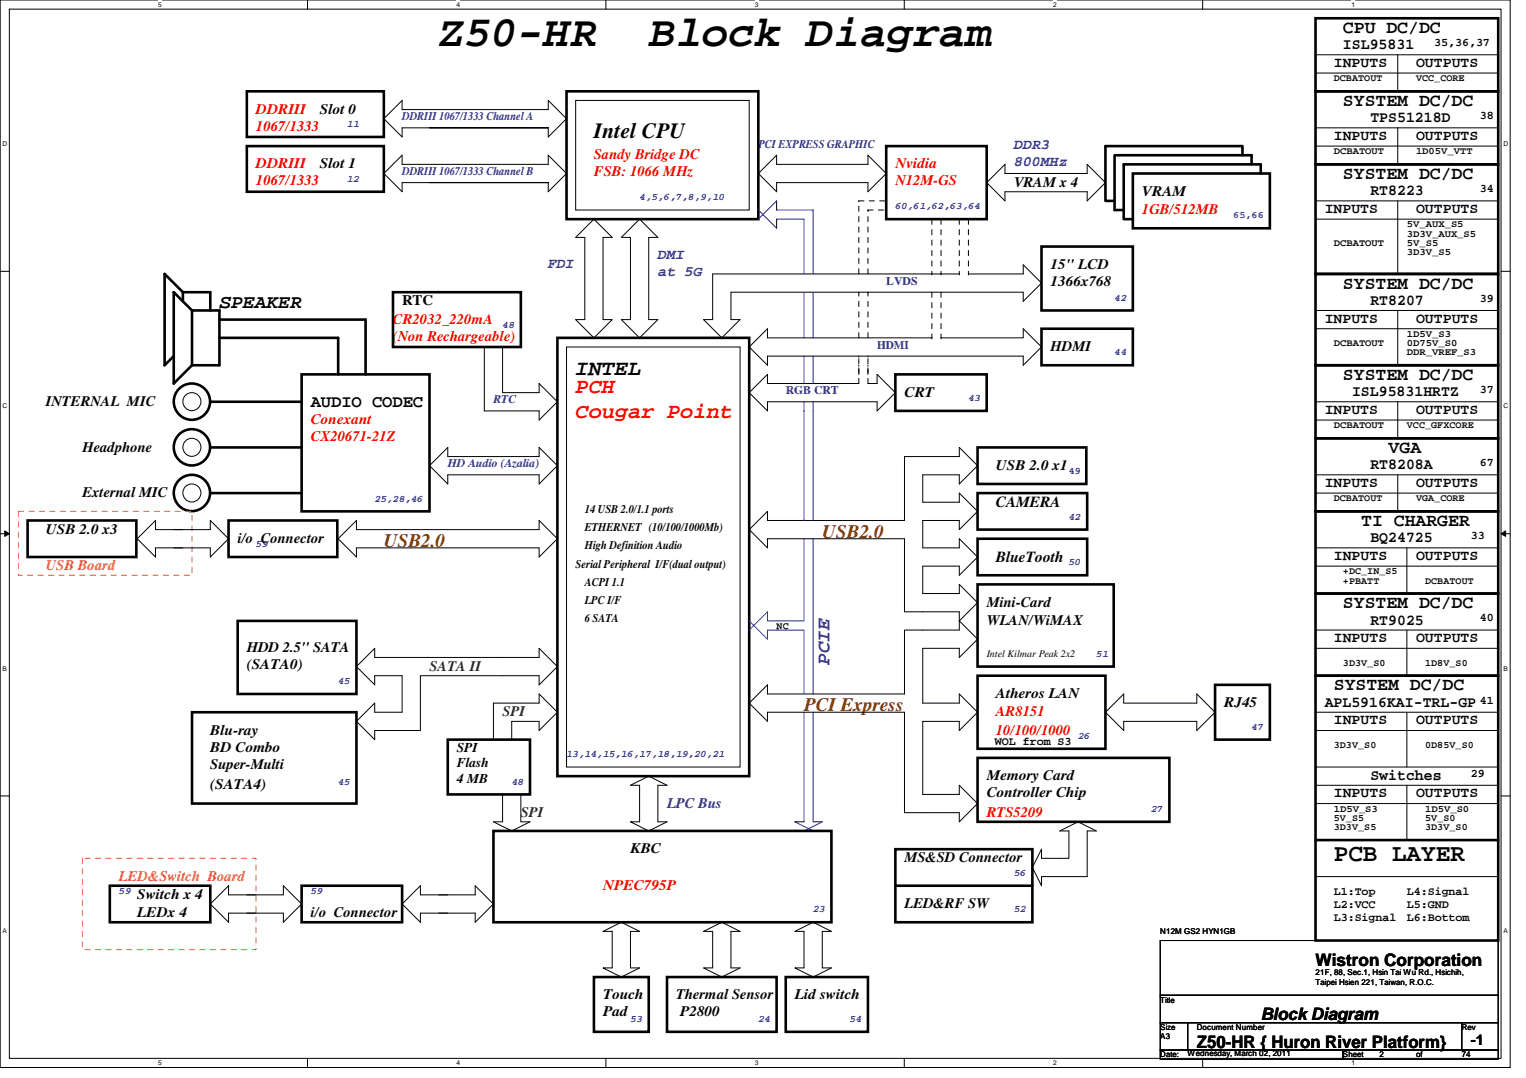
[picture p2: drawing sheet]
<svg xmlns="http://www.w3.org/2000/svg" width="297mm" height="210mm" viewBox="0 0 297 210" stroke-linecap="round" stroke-linejoin="round" font-family="sans-serif">
<path d="M0 0h294v207.9h-294zM1.8 1.8h290.4v204.3h-290.4z" fill="none" stroke="#000" stroke-width=".19"/>
<g fill="#fff">
<path d="M30.8 .2h.7v1.4h-.7z"/>
<path d="M30.8 206.2h.7v1.4h-.7z"/>
</g>
<path d="M59.9 0v1.8M59.9 206.1v1.8" fill="none" stroke="#000" stroke-width=".19"/>
<g fill="#fff">
<path d="M88.9 .2h.6v1.4h-.6z"/>
<path d="M88.9 206.2h.6v1.4h-.6z"/>
</g>
<path d="M117.9 0v1.8M117.9 206.1v1.8" fill="none" stroke="#000" stroke-width=".19"/>
<g fill="#fff">
<path d="M146.9 .2h.7v1.4h-.7z"/>
<path d="M146.9 206.2h.7v1.4h-.7z"/>
</g>
<path d="M176 0v1.8M176 206.1v1.8" fill="none" stroke="#000" stroke-width=".19"/>
<g fill="#fff">
<path d="M205 .2h.7v1.4h-.7z"/>
<path d="M205 206.2h.7v1.4h-.7z"/>
</g>
<path d="M234.1 0v1.8M234.1 206.1v1.8" fill="none" stroke="#000" stroke-width=".19"/>
<g fill="#fff">
<path d="M263.1 .2h.7v1.4h-.7z"/>
<path d="M263.1 206.2h.7v1.4h-.7z"/>
<path d="M.5 27.3h.9v1.4h-.9z"/>
<path d="M292.6 27.3h.9v1.4h-.9z"/>
<path d="M.5 78.4h.9v1.4h-.9z"/>
<path d="M292.6 78.4h.9v1.4h-.9z"/>
</g>
<path d="M0 52.8h1.8M292.2 52.8h1.8" fill="none" stroke="#000" stroke-width=".19"/>
<g fill="#fff">
<path d="M.5 129.5h.8v1.4h-.8z"/>
<path d="M292.6 129.5h.9v1.4h-.9z"/>
</g>
<path d="M0 103.9h1.8M.9 103.4l.9 .5-.9 .5zM292.2 103.9l.9-.5v1zM292.2 103.9h1.8" fill="none" stroke="#000" stroke-width=".19"/>
<path d="M.9 103.4l.9 .5-.9 .5zM292.2 103.9l.9-.5v1z" fill="#000"/>
<g fill="#fff">
<path d="M.5 180.5h.8v1.4h-.8z"/>
<path d="M292.6 180.5h.9v1.4h-.9z"/>
</g>
<g fill="none" stroke="#000" stroke-width=".19">
<path d="M112.1 19.6h33.7v21.3h-33.7zM256.1 10.7h35.5M256.1 14.2h35.5M272.1 10.7v7.1M83.6 35.6h23.1h-28.4v1.7l-3.6-3.5 3.6-3.6v1.8h28.4v-1.8l3.6 3.6-3.6 3.5v-1.7M83.6 24.9h23.1h-28.4v1.8l-3.6-3.6 3.6-3.5v1.7h28.4v-1.7l3.6 3.5-3.6 3.6v-1.8M97.8 35.6h.1M147.6 33.8l3.6-3.6v1.8h17.7v-1.8l3.6 3.6-3.6 3.5v-1.7h-17.7v1.7zM151.2 39.1v1.8M195.6 32v1.8h16v-1.8l3.6 3.6-3.6 3.5v-1.8h-16v1.8l-3.5-3.5zM256.1 39.1h35.5M256.1 28.4h35.5"/>
<path d="M256.1 24.9h35.5M272.1 39.1v14.2M272.1 24.9v7.1M110.3 40.9h.1M112.1 46.2l3.5-3.5 3.6 3.5h-1.8v16h1.8l-3.6 3.6-3.5-3.6h1.7v-16zM120.9 46.2l3.6-3.5 3.6 3.5h-1.8v16h1.8l-3.6 3.6-3.6-3.6h1.8v-16zM151.2 42.7v1.7M186.7 53.3h-48v8.9h-1.8l3.6 3.6 3.6-3.6h-1.8v-5.3h56.9v1.8l3.5-3.6-3.5-3.5v1.7h-10.7M256.1 42.7h35.5M94.3 67.6v12.4h10.6v1.8l3.6-3.6-3.6-3.5v1.8h-7.1v-8.9M110.3 67.6h33.8v81.8h-33.8zM167.2 74.7h-17.8v-1.8l-3.6 3.6 3.6 3.5v-1.8h21.3v1.8l3.6-3.5-3.6-3.6v1.8h-1.8"/>
<path d="M181.4 65.8h-32v-1.8l-3.6 3.6 3.6 3.5v-1.8h49.8v1.8l3.5-3.5-3.5-3.6v1.8h-16M256.1 64h35.5M256.1 60.5h35.5M256.1 78.2h35.5M272.1 78.2v7.1M272.1 60.5v10.6M83.6 90.7l3.6-3.6v1.8h17.7v-1.8l3.6 3.6-3.6 3.5v-1.7h-17.7v1.7zM256.1 92.5h35.5M256.1 96h35.5M256.1 81.8h35.5M272.1 92.5v7.1M33.8 103.1h7.1v-1.8l3.6 3.6-3.6 3.6v-1.8h-7.1"/>
<path d="M35.6 103.1h-5.3v-1.8l-3.6 3.6 3.6 3.6v-1.8h5.3M65.8 104.9l3.6-3.6v1.8h35.5v-1.8l3.6 3.6-3.6 3.6v-1.8h-35.5v1.8zM145.8 103.1l3.6-3.5v1.7h26.7v-12.4h10.6v-1.8l3.6 3.6-3.6 3.5v-1.7h-7.1v5.3h7.1v-1.8l3.6 3.6-3.6 3.5v-1.8h-7.1v5.4h7.1v-1.8l3.6 3.6-3.6 3.5v-1.8h-7.1v5.4h7.1v-1.8l3.6 3.5-3.6 3.6v-1.8h-10.6v-14.2h-26.7v1.8zM256.1 106.7h35.5M256.1 110.2h35.5M273.9 106.7v8.9M69.4 129.8l3.5-3.6v1.8h24.9h7.1v-1.8l3.6 3.6-3.6 3.5v-1.7h-23.1v10.6h-8.9v1.8l-3.5-3.5 3.5-3.6v1.8h5.4v-7.1h-5.4v1.7zM149.4 133.3v1.8h26.7v-12.4h10.6v-1.8l3.6 3.6-3.6 3.5v-1.8h-7.1v10.7h7.1v-1.8l3.6 3.6-3.6 3.5v-1.7h-7.1v14.2h7.1v-1.8l3.6 3.6-3.6 3.5v-1.8h-10.6v-19.5h-26.7v1.8l-3.6-3.6zM215.2 138.7l3.5-3.6v1.8h14.3v-1.8l3.5 3.6-3.5 3.5v-1.7h-14.3v1.7zM256.1 122.7h35.5M256.1 126.2h35.5M256.1 138.7h35.5"/>
<path d="M273.9 122.7v8.9M273.9 138.7v10.7M0 155h1.8M96.1 144v-7.1h8.8v-1.8l3.6 3.6-3.6 3.5v-1.7h-5.3v3.5M97.8 154.7v5.3h-1.7l3.5 1.8 3.6-1.8h-1.8v-5.3M122.7 152.9l3.6-1.8 3.5 1.8h-1.7v7.1h1.7l-3.5 1.8-3.6-1.8h1.8v-7.1zM256.1 142.2h35.5M256.1 152.9h35.5M256.1 156.5h35.5M256.1 149.4h35.5M273.9 152.9v10.7M292.2 155h1.8"/>
<path d="M48 174.2h7.2v-1.7l3.5 3.5-3.5 3.6v-1.8h-7.2M49.8 174.2h-5.3v-1.7l-3.6 3.5 3.6 3.6v-1.8h5.3M85.4 174.2h7.1v-1.7l3.6 3.5-3.6 3.6v-1.8h-7.1M87.2 174.2h-5.4v-1.7l-3.5 3.5 3.5 3.6v-1.8h5.4M154.7 160h1.8M158.3 160h1.8M202.7 165.4v1.7h5.4v-5.3h-1.8l3.5-1.8 3.6 1.8h-1.8v8.9h-8.9v1.8l-1.7-3.6zM256.1 170.7h35.5M117.4 181.4l3.5-1.8 3.6 1.8h-1.8v7.1h1.8l-3.6 1.7-3.5-1.7h1.8v-7.1zM136.9 181.4l3.6-1.8 3.6 1.8h-1.8v7.1h1.8l-3.6 1.7-3.6-1.7h1.8v-7.1zM154.7 181.4l3.6-1.8 3.5 1.8h-1.7v7.1h1.7l-3.5 1.7-3.6-1.7h1.8v-7.1zM225.8 183.1h65.8v10.7h-65.8z"/>
<path d="M225.8 193.8h65.8v5.3h-65.8zM225.8 199.1h5.4v5.4h-5.4zM231.2 199.1h53.3v5.4h-53.3zM284.5 199.1h7.1v5.4h-7.1zM225.8 204.5h35.6v1.7h-35.6zM261.4 204.5h30.2v1.7h-30.2z"/>
<circle cx="37.3" cy="78.2" r="1.76"/>
<circle cx="37.3" cy="96" r="1.76"/>
<circle cx="37.3" cy="87.1" r="1.76"/>
</g>
<g fill="none" stroke="#000" stroke-width=".51">
<path d="M48 17.8h26.7v8.9h-26.7zM110.3 17.8h37.3v24.9h-37.3zM256.1 17.8h35.5v14.2h-35.5zM256.1 3.6h35.5v14.2h-35.5zM48 28.4h26.7v8.9h-26.7zM172.5 28.4h19.6v14.3h-19.6zM220.5 33.8h26.7v10.6h-26.7zM241.8 30.2v-1.8h-26.6v10.7h1.8M243.6 32v-1.8h-26.6v10.7h1.7M245.4 33.8v-1.8h-26.7v10.7h1.8M256.1 32h35.5v21.3h-35.5zM35.6 56.9l-3.6-3.6v17.8l1.8-1.8"/>
<path d="M35.6 56.9h5.3v3.6M35.6 56.9v1.8M76.5 56.9h24.9v10.7h-24.9zM202.7 48h17.8v12.5h-17.8zM256.1 53.3h35.5v17.8h-35.5zM37.4 60.5l-3.6-3.6v17.8l3.6-3.6M37.4 60.5v10.6M37.4 60.5h5.3v10.6h-5.3M40.9 78.2h17.8M42.7 62.2h28.5v10.7M42.7 65.8h23.1v7.1M58.7 72.9h24.9v26.7h-24.9z"/>
<path d="M108.5 65.8h37.3v85.3h-37.3zM174.3 72.9h17.8v7.1h-17.8zM202.7 64h17.8v7.1h-17.8zM256.1 71.1h35.5v14.2h-35.5zM40.9 96h17.8M40.9 87.1h17.8M190.3 87.1h21.2v7.1h-21.2zM190.3 96h21.3v7.1h-21.3zM256.1 85.3h35.5v14.3h-35.5zM256.1 99.6h35.5v16h-35.5zM5.4 101.3h21.1v7.2h-21.1zM44.5 101.3h21.2v7.2h-21.2z"/>
<path d="M190.3 113.8h26.5v16h-26.5zM190.3 104.9h21.3v7.1h-21.3zM256.1 115.6h35.5v16h-35.5zM37.4 138.7h32v17.8h-32zM46.3 120.9h23.1v14.2h-23.1zM190.3 131.6h24.9v14.2h-24.9zM236.5 133.3h10.7v10.7h-10.7zM256.1 131.6h35.5v51.5h-35.5zM87.2 144h16v10.7h-16zM190.3 147.6h37.3v12.4h-37.3zM21.4 172.5h19.5v7.1h-19.5zM58.7 172.5h19.6v7.1h-19.6z"/>
<path d="M96.1 161.8h65.7v17.8h-65.7zM174.3 172.5h26.7M174.3 165.4h26.7v14.2h-26.7zM256.1 163.6h35.5M115.6 190.2h10.7v10.7h-10.7zM129.8 190.2h21.4v10.7h-21.4zM152.9 190.2h16v10.7h-16z"/>
<circle cx="37.4" cy="78.2" r="3.5"/>
<circle cx="37.4" cy="96" r="3.5"/>
<circle cx="37.4" cy="87.1" r="3.5"/>
</g>
<g fill="none" stroke="#000" stroke-width=".19" stroke-dasharray="1 1 1 1 1 1 1 1">
<path d="M167.2 39.1h.1M167.2 39.1h5.3M172.5 39.1h.1M167.2 56.9h.1M167.2 53.3v-14.2M168.9 56.9h.1M168.9 53.3v-12.4M168.9 40.9h.1M168.9 40.9h3.6M172.5 40.9h.1M181.4 42.7v10.6M181.4 53.3h.1"/>
<path d="M181.4 56.9v8.9M183.2 42.7v10.6M183.2 53.3h.1M183.2 56.9v8.9M186.7 42.7v10.6M186.7 53.3h.1M188.5 42.7v10.6M188.5 53.3h.1M167.2 74.7v-3.6M167.2 71.1h.1M167.2 72.9v-3.6M167.2 69.3h.1"/>
<path d="M167.2 65.8v-8.9M168.9 74.7v-3.6M168.9 71.1h.1M168.9 72.9v-3.6M168.9 69.3h.1M168.9 65.8v-8.9M181.4 65.8h.1M183.2 65.8h.1"/>
</g>
<g fill="none" stroke="#00f" stroke-width=".19">
<path d="M151.2 39.1l-3.6 3.6M147.6 40.9l3.6 3.5M151.2 42.7h5.3v10.6M151.2 40.9h7.1v12.4M156.5 56.9v8.9M158.3 56.9v8.9M156.5 78.2v23.1M156.5 69.3v5.4M158.3 78.2v23.1M158.3 69.3v5.4M156.5 104.9v16h-7.1v-1.8l-3.6 3.6M158.3 104.9v30.2"/>
<path d="M145.8 120.9l3.6 3.6v-1.8h7.1v12.4M156.5 138.7v21.3M158.3 138.7v21.3M154.7 160l3.6 1.8M160.1 160l-3.6 1.8"/>
</g>
<path d="M3.6 99.6h33.8v12.4h-33.8zM16 167.1h33.8v17.8h-33.8z" fill="none" stroke="#ff8000" stroke-width=".19" stroke-dasharray="1 1 1 1 1 1 1 1"/>
<g font-size="8.5">
<text x="85.4" y="9">Z50-HR</text>
<text x="126.4" y="9">Block Diagram</text>
</g>
<text font-size="4.8" x="259.6" y="167.6">PCB LAYER</text>
<g font-size="4.2">
<text x="115.6" y="26.9">Intel CPU</text>
<text x="112.1" y="72.9">INTEL</text>
</g>
<g font-size="4.2" fill="#f00">
<text x="112.1" y="76.5">PCH</text>
<text x="112.1" y="81.4">Cougar Point</text>
</g>
<text font-size="3.7" x="42.7" y="60">SPEAKER</text>
<g font-size="3.7" fill="#804000">
<text x="74.7" y="106.5">USB2.0</text>
<text x="160.1" y="104.7">USB2.0</text>
<text x="156.5" y="138.5">PCI Express</text>
</g>
<text font-size="3.7" fill="#00f" x="161.5" y="129.5" transform="rotate(-90 161.5 129.5)">PCIE</text>
<g font-size="3.5">
<text x="261.4" y="6.4">CPU DC/DC</text>
<text x="261.4" y="20.6">SYSTEM DC/DC</text>
<text x="261.4" y="34.8">SYSTEM DC/DC</text>
<text x="261.4" y="56.2">SYSTEM DC/DC</text>
<text x="261.4" y="74">SYSTEM DC/DC</text>
<text x="270.3" y="88.2">VGA</text>
<text x="265" y="102.4">TI CHARGER</text>
<text x="261.4" y="118.4">SYSTEM DC/DC</text>
<text x="259.6" y="134.4">SYSTEM DC/DC</text>
</g>
<g font-size="3.3">
<text x="60.5" y="79.2">AUDIO CODEC</text>
<text x="256.1" y="188">Wistron Corporation</text>
<text x="245.4" y="198.6">Block Diagram</text>
<text x="233" y="204">Z50-HR { Huron River Platform}</text>
</g>
<g font-size="3">
<text x="261.4" y="9.6">ISL95831</text>
<text x="266.7" y="23.8">TPS51218D</text>
<text x="266.7" y="38.1">RT8223</text>
<text x="266.7" y="59.4">RT8207</text>
<text x="263.2" y="77.2">ISL95831HRTZ</text>
<text x="266.7" y="91.4">RT8208A</text>
<text x="193.8" y="98.7">CAMERA</text>
<text x="266.7" y="105.6">BQ24725</text>
<text x="193.8" y="109.4">BlueTooth</text>
<text x="266.7" y="121.6">RT9025</text>
<text x="257.8" y="137.6">APL5916KAI-TRL-GP</text>
<text x="266.7" y="151.8">Switches</text>
</g>
<g font-size="2.8">
<text x="259.6" y="13">INPUTS</text>
<text x="275.6" y="13">OUTPUTS</text>
<text x="62.3" y="22.1">Slot 0</text>
<text x="259.6" y="27.3">INPUTS</text>
<text x="275.6" y="27.3">OUTPUTS</text>
<text x="62.3" y="32.8">Slot 1</text>
<text x="197.4" y="36.4">VRAM x 4</text>
<text x="222.3" y="38.1">VRAM</text>
<text x="257.8" y="41.5">INPUTS</text>
<text x="275.6" y="41.5">OUTPUTS</text>
<text x="204.5" y="52.4">15&quot; LCD</text>
<text x="78.3" y="59.5">RTC</text>
<text x="204.5" y="55.7">1366x768</text>
<text x="257.8" y="62.8">INPUTS</text>
<text x="275.6" y="62.8">OUTPUTS</text>
<text x="204.5" y="68.4">HDMI</text>
<text x="176.1" y="77.3">CRT</text>
<text x="8.9" y="79">INTERNAL MIC</text>
<text x="257.8" y="80.6">INPUTS</text>
<text x="275.6" y="80.6">OUTPUTS</text>
<text x="16" y="87.9">Headphone</text>
<text x="193.8" y="91.5">USB 2.0 x1</text>
<text x="257.8" y="94.8">INPUTS</text>
<text x="275.6" y="94.8">OUTPUTS</text>
<text x="16" y="96.8">External MIC</text>
<text x="8.9" y="103.9">USB 2.0 x3</text>
<text x="46.3" y="105.7">i/o Connector</text>
<text x="259.6" y="109.1">INPUTS</text>
<text x="275.6" y="109.1">OUTPUTS</text>
<text x="192.1" y="118.2">Mini-Card</text>
<text x="192.1" y="121.7">WLAN/WiMAX</text>
<text x="259.6" y="125.1">INPUTS</text>
<text x="275.6" y="125.1">OUTPUTS</text>
<text x="48" y="127">HDD 2.5'' SATA</text>
<text x="48" y="130.3">(SATA0)</text>
<text x="193.8" y="135.9">Atheros LAN</text>
<text x="238.3" y="137.7">RJ45</text>
<text x="40.9" y="143">Blu-ray</text>
<text x="259.6" y="141.1">INPUTS</text>
<text x="275.6" y="141.1">OUTPUTS</text>
<text x="40.9" y="146.3">BD Combo</text>
<text x="40.9" y="149.6">Super-Multi</text>
<text x="40.9" y="153.7">(SATA4)</text>
<text x="192.1" y="151.9">Memory Card</text>
<text x="192.1" y="155.2">Controller Chip</text>
<text x="259.6" y="155.3">INPUTS</text>
<text x="275.6" y="155.3">OUTPUTS</text>
<text x="122.7" y="166.2">KBC</text>
<text x="176.1" y="167.9">MS&amp;SD Connector</text>
<text x="26.7" y="175">Switch x 4</text>
<text x="26.7" y="178.6">LEDx 4</text>
<text x="60.5" y="178.6">i/o Connector</text>
<text x="176.1" y="176.8">LED&amp;RF SW</text>
<text x="117.4" y="194.6">Touch</text>
<text x="117.4" y="197.9">Pad</text>
<text x="131.6" y="194.6">Thermal Sensor</text>
<text x="132.4" y="197.9">P2800</text>
<text x="154.7" y="194.6">Lid switch</text>
<text x="286.3" y="203.5">-1</text>
</g>
<g font-size="2.8" fill="#f00">
<text x="49.8" y="22.1">DDRIII</text>
<text x="49.8" y="25.4">1067/1333</text>
<text x="49.8" y="32.8">DDRIII</text>
<text x="115.6" y="31">Sandy Bridge DC</text>
<text x="115.6" y="34.3">FSB: 1066 MHz</text>
<text x="174.3" y="32.8">Nvidia</text>
<text x="49.8" y="36.1">1067/1333</text>
<text x="174.3" y="36.1">N12M-GS</text>
<text x="222.3" y="41.7">1GB/512MB</text>
<text x="76.5" y="63">CR2032_220mA</text>
<text x="76.5" y="66.3">(Non Rechargeable)</text>
<text x="60.5" y="82.6">Conexant</text>
<text x="60.5" y="85.9">CX20671-21Z</text>
<text x="193.8" y="139.5">AR8151</text>
<text x="193.8" y="143">10/100/1000</text>
<text x="192.1" y="159">RTS5209</text>
<text x="117.4" y="173.3">NPEC795P</text>
</g>
<g font-size="2.8" fill="#00f">
<text x="197.4" y="29.1">DDR3</text>
<text x="197.4" y="32.3">800MHz</text>
<text x="106.7" y="52.2">FDI</text>
<text x="128.1" y="50.4">DMI</text>
<text x="128.1" y="53.7">at 5G</text>
<text x="129.8" y="157.3">LPC Bus</text>
</g>
<g font-size="2.8" fill="#ff8000">
<text x="8.9" y="111">USB Board</text>
<text x="23.2" y="171.5">LED&amp;Switch Board</text>
</g>
<g font-size="2.8" fill="#008000">
<text x="83.6" y="130.6">SATA II</text>
<text x="97.8" y="139.5">SPI</text>
<text x="101.4" y="159">SPI</text>
</g>
<g font-size="2.6">
<text x="88.9" y="146.4">SPI</text>
<text x="88.9" y="149.4">Flash</text>
<text x="88.9" y="152.5">4 MB</text>
</g>
<g font-size="2.3">
<text x="279.2" y="9">35,36,37</text>
<text x="288.1" y="23.2">38</text>
<text x="288.1" y="37.4">34</text>
<text x="288.1" y="58.8">39</text>
<text x="288.1" y="76.5">37</text>
<text x="288.1" y="90.8">67</text>
<text x="113.8" y="99.9">14 USB 2.0/1.1 ports</text>
<text x="113.8" y="103.4">ETHERNET (10/100/1000Mb)</text>
<text x="113.8" y="107">High Definition Audio</text>
<text x="286.3" y="105">33</text>
<text x="112.1" y="110.5">Serial Peripheral I/F(dual output)</text>
<text x="113.8" y="114.1">ACPI 1.1</text>
<text x="113.8" y="117.6">LPC I/F</text>
<text x="113.8" y="121.2">6 SATA</text>
<text x="288.1" y="121">40</text>
<text x="288.1" y="137">41</text>
<text x="193.7" y="145">WOL from S3</text>
<text x="286.3" y="151.2">29</text>
<text x="259.6" y="174.3">L1:Top</text>
<text x="259.6" y="176.9">L2:VCC</text>
<text x="259.6" y="179.4">L3:Signal</text>
<text x="273.9" y="174.3">L4:Signal</text>
<text x="273.9" y="176.9">L5:GND</text>
<text x="273.9" y="179.4">L6:Bottom</text>
</g>
<g font-size="2.3" fill="#00f">
<text x="78.3" y="23.4">DDRIII 1067/1333 Channel A</text>
<text x="147.6" y="28.7">PCI EXPRESS GRAPHIC</text>
<text x="78.3" y="34.1">DDRIII 1067/1333 Channel B</text>
<text x="172.5" y="55.5">LVDS</text>
<text x="170.7" y="67.9">HDMI</text>
<text x="152.9" y="76.8">RGB CRT</text>
<text x="96.1" y="78.5">RTC</text>
<text x="87.2" y="91">HD Audio (Azalia)</text>
</g>
<g font-size="1.9">
<text x="259.6" y="15.8">DCBATOUT</text>
<text x="275.6" y="15.8">VCC_CORE</text>
<text x="259.6" y="30.1">DCBATOUT</text>
<text x="275.6" y="30.1">1D05V_VTT</text>
<text x="259.6" y="47.8">DCBATOUT</text>
<text x="273.8" y="47.8">5V_S5</text>
<text x="273.9" y="46.1">3D3V_AUX_S5</text>
<text x="273.9" y="44.3">5V_AUX_S5</text>
<text x="273.9" y="49.6">3D3V_S5</text>
<text x="273.9" y="65.6">1D5V_S3</text>
<text x="259.6" y="67.4">DCBATOUT</text>
<text x="273.9" y="67.4">0D75V_S0</text>
<text x="273.9" y="69.2">DDR_VREF_S3</text>
<text x="259.6" y="83.4">DCBATOUT</text>
<text x="273.9" y="83.4">VCC_GFXCORE</text>
<text x="259.6" y="97.6">DCBATOUT</text>
<text x="275.6" y="97.6">VGA_CORE</text>
<text x="261.4" y="111.8">+DC_IN_S5</text>
<text x="261.4" y="113.6">+PBATT</text>
<text x="277.4" y="113.6">DCBATOUT</text>
<text x="151.2" y="122.5">NC</text>
<text x="192.1" y="128">Intel Kilmar Peak 2x2</text>
<text x="261.4" y="129.6">3D3V_S0</text>
<text x="277.4" y="129.6">1D8V_S0</text>
<text x="259.6" y="145.6">3D3V_S0</text>
<text x="277.4" y="145.6">0D85V_S0</text>
<text x="259.6" y="161.6">3D3V_S5</text>
<text x="259.6" y="159.9">5V_S5</text>
<text x="259.6" y="158.1">1D5V_S3</text>
<text x="277.4" y="158.1">1D5V_S0</text>
<text x="277.4" y="161.6">3D3V_S0</text>
<text x="277.4" y="159.9">5V_S0</text>
</g>
<g font-size="1.9" fill="#00f">
<text x="67.6" y="24.8">11</text>
<text x="67.6" y="35.4">12</text>
<text x="124.5" y="39">4,5,6,7,8,9,10</text>
<text x="174.3" y="40.8">60,61,62,63,64</text>
<text x="240.1" y="42.5">65,66</text>
<text x="217" y="58.5">42</text>
<text x="97.8" y="63.9">48</text>
<text x="217" y="69.2">44</text>
<text x="188.5" y="78.1">43</text>
<text x="208.1" y="92.3">49</text>
<text x="72.9" y="97.7">25,28,46</text>
<text x="208.1" y="101.2">42</text>
<text x="49.8" y="106.6">59</text>
<text x="208.1" y="110.1">50</text>
<text x="213.4" y="127.9">51</text>
<text x="65.8" y="133.2">45</text>
<text x="209.8" y="143.9">26</text>
<text x="243.6" y="142.1">47</text>
<text x="110.3" y="147.4">13,14,15,16,17,18,19,20,21</text>
<text x="65.8" y="152.8">45</text>
<text x="99.6" y="152.8">48</text>
<text x="224.1" y="158.1">27</text>
<text x="197.4" y="170.6">56</text>
<text x="23.2" y="174.1">59</text>
<text x="60.5" y="174.1">59</text>
<text x="158.3" y="177.7">23</text>
<text x="197.4" y="177.7">52</text>
<text x="122.7" y="199">53</text>
<text x="147.6" y="199">24</text>
<text x="165.4" y="199">54</text>
</g>
<g font-size="1.6" fill="#fff">
<text x="259.6" y="116.8">26</text>
<text x="259.6" y="141.7">26</text>
</g>
<g font-size="1.6">
<text x="225.8" y="181.9">N12M GS2 HYN1GB</text>
<text x="256.1" y="189.9">21F, 88, Sec.1, Hsin Tai Wu Rd., Hsichih,</text>
<text x="256.1" y="191.7">Taipei Hsien 221, Taiwan, R.O.C.</text>
<text x="225.8" y="195.2">Title</text>
<text x="225.8" y="200.6">Size</text>
<text x="225.8" y="202.4">A3</text>
<text x="233" y="200.6">Document Number</text>
<text x="284.5" y="200.6">Rev</text>
<text x="225.8" y="205.9">Date:</text>
<text x="231.2" y="205.6">Wednesday, March 02, 2011</text>
<text x="261.4" y="205.9">Sheet</text>
<text x="268.5" y="205.9">2</text>
<text x="275.6" y="205.9">of</text>
<text x="284.5" y="205.9">74</text>
</g>
<g font-size="1.3">
<text x="30.8" y="1.3">5</text>
<text x="88.9" y="1.3">4</text>
<text x="146.9" y="1.3">3</text>
<text x="205" y="1.3">2</text>
<text x="263.1" y="1.3">1</text>
<text x=".5" y="28.4">D</text>
<text x="292.6" y="28.4">D</text>
<text x=".5" y="79.5">C</text>
<text x="292.6" y="79.5">C</text>
<text x=".5" y="130.6">B</text>
<text x="292.6" y="130.6">B</text>
<text x=".5" y="181.7">A</text>
<text x="292.6" y="181.7">A</text>
<text x="30.8" y="207.4">5</text>
<text x="88.9" y="207.4">4</text>
<text x="146.9" y="207.4">3</text>
<text x="205" y="207.4">2</text>
<text x="263.1" y="207.4">1</text>
</g>
</svg>
